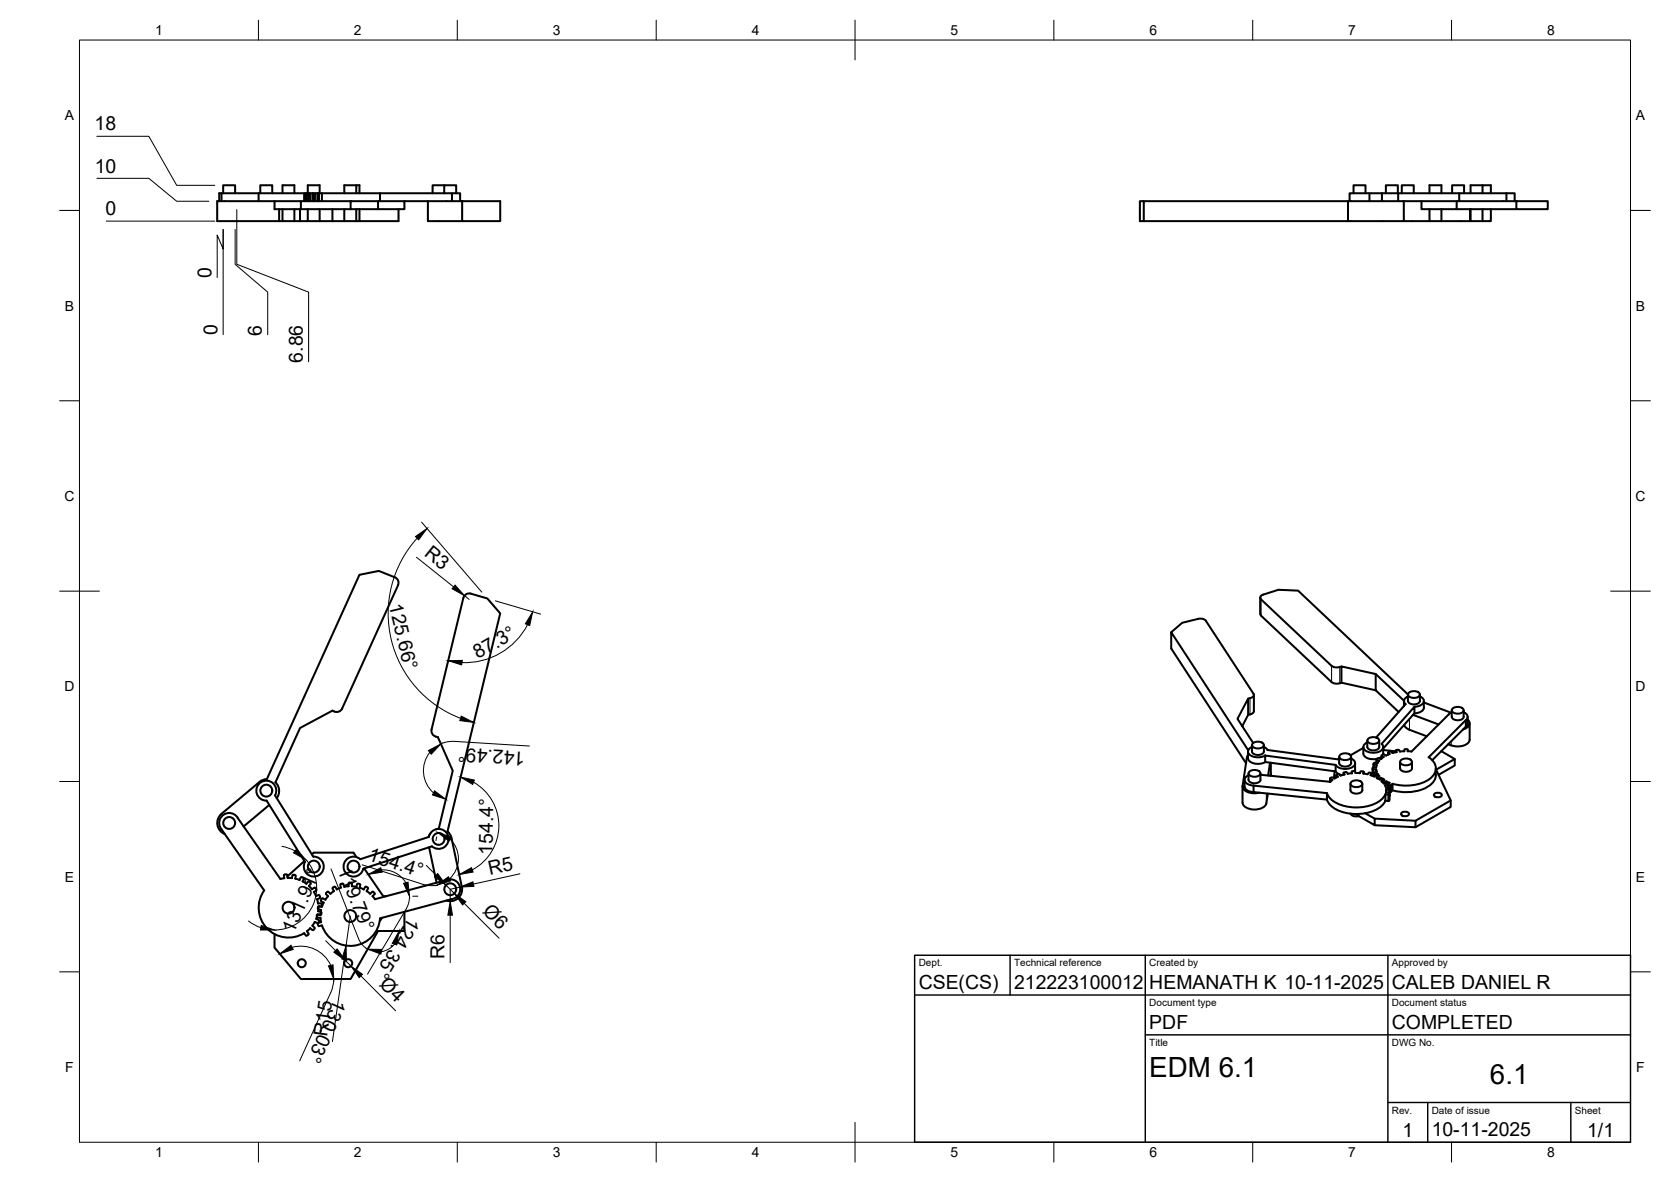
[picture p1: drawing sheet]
<svg xmlns="http://www.w3.org/2000/svg" width="420mm" height="297mm" viewBox="0 0 420 297" stroke-linecap="round" stroke-linejoin="round" font-family="sans-serif">
<!-- layer: Visible -->
<g fill="none" stroke="#000" stroke-width=".51">
<path d="M55.7 48.6h-.6v2M56.1 48.6v-2h3v2M65 50.6h4M65 48.6h11.5M65 48.6h-9.3v2M65 50.6h-10.4v5h15.6M65 48.6v2M65.4 48.6v-2h3.1v2M70.2 55.6h.8M70.2 52.6v3M71 48.6v-2h3v2M71 52.6v3h3"/>
<path d="M74 52.6v3M74 55.6h3.4M75.4 52.6v3M75.6 50.6h-6.6v2h6.6v-2h12.6M75.6 52.6h12.6M76.9 48.6h-.4v2M77.2 48.6h-.3v2M77.4 48.6v-2h3v2M77.4 52.6v3h3M77.6 48.6h-.4v2M77.6 48.6v2M78 48.6h-.4v2"/>
<path d="M78.6 48.6h-.6v2M78.8 48.6h-.2v2M79.8 48.6h-.7v2v-2h-.3v2M79.9 48.6l-.1 2M79.9 50.6v-2h.1v2M80 48.6h.2v2M80.2 48.6h.7v2M80.4 52.6v3M80.4 55.6h3.2M80.9 48.6h14.6v2M83.6 55.6h3M83.6 52.6v3"/>
<path d="M86.6 52.6v3h3M88.2 50.6h6.9v2h-6.9zM89.6 46.6h-3v2M89.6 48.6v-2h.8v2M89.6 52.6v3M90.4 52.6v3h-.8M95.1 50.6h6.6v2h-6.6M95.5 48.6h18.1M100.2 52.6v3h-9.8M101.7 50.6h14.5M107.6 50.6v5h8.6M111.7 48.6v-2h3v2"/>
<path d="M111.7 46.6h-2.9v2M113.6 50.6v-2h2.1v2M116.2 50.6h9.6v5h-9.6M116.2 50.6v5M287.6 50.6h-1v5h1v-5h51.3M338.9 55.6h14.1M340.3 48.6v-2h3v2M344.3 48.6v2M347.5 48.6h-8.2v2M347.5 48.6h4.1M347.5 48.6v2M348.5 48.6v-2h3v2"/>
<path d="M352.5 48.6v-2h3v2M353 50.6v5h6.4M357.4 50.6v2h8.9v-2M359.4 48.6v-2h3v2M359.4 52.6v3h3M362.4 52.6v3M365.1 48.6v-2h3v2M366.3 52.6h15M366.9 50.6h14.4M366.9 48.6h-15.3v2M369.6 52.6v3h-7.2M369.8 52.6v3h3"/>
<path d="M372.8 46.6h-3v2M372.8 48.6v-2h2.1v2M372.8 52.6v3M374.9 52.6v3h-2.1M378.8 48.6h-11.9v2h-28v5h-51.3M378.8 48.6h2.1v2M378.8 48.6v2M381.3 50.6h7.9v2h-7.9zM116.5 150.3l-8 33a1.63 1.63 0 0 0 1.6 2l3.7 8.4-3.5 14.6-.7 .1M116.5 150.3a1.49 1.49 0 0 1 1.8-1.1l4.2 1.2 3.3 3.7-13.3 54.8 .6 .6 .4 1.1 2.6 12.2M294.5 158.9l2.7-2.4 4.4-1h.8l.6 .3 12.2 18.6M316.9 150.2v4.1l.2 .4"/>
<path d="M317.1 150.6l17.7 16.7 .7 .4 1.4-.1M317.1 154.7l17.7 16.7 .7 .4 1.4-.1M317.1 150.6a.59 .59 0 0 1 .1-1l4.2-1.4 5 .2 27.6 26.1M86 178.1l14.1-31a1.47 1.47 0 0 0-.8-2l-4.1-1.6-4.8 .9-23.3 51.4-1.2 .3-.6 .4-9.6 8a3 3 0 0 0 .8 5.1M86 178.1a1.61 1.61 0 0 1-2.4 .5l-8.2 4.4-6.1 13.6M315.2 174.3a.79 .79 0 0 1-.9 1.1l-.5 .2M315.3 174.7v4a1.3 1.3 0 0 1-1.5 .9M337.3 167.5l8.6 1.9v4.1l-8.6-1.9zM337.3 167.5l-.4 .1M337.3 171.6l-.4 .1M345.9 169.4l7.1 6.7M345.9 173.5l5.8 5.4"/>
<path d="M353 176.2v1.2M354 174.5v1.7a1.73 1.73 0 0 0 3 0v-1.7M354 175a1.12 1.12 0 0 0-.9 .8 1.12 1.12 0 0 0 .3 1.2l-7.4 8.3M354.2 174.2a1.95 1.95 0 0 1 2.8 .2 1.29 1.29 0 0 1-1.7 1 .9 .9 0 0 1-1-.3 .9 .9 0 0 1-.1-.9zM355.3 179.6l6.4 2.5M357 175a1.21 1.21 0 0 1 1 1.3 1.21 1.21 0 0 1-1.2 1.1l-1.1 .2M358 176.2v1.6M358 176.5l6.8 2.6M358 177.8a2.14 2.14 0 0 1-2.3 1.5M365 178.5v1.6a1.73 1.73 0 0 0 3 0v-1.6M365 179l-.5 .3-9.6 9.6M365.2 178.1a1.95 1.95 0 0 1 2.8 .3 1.29 1.29 0 0 1-1.7 .9 .9 .9 0 0 1-1-.2 .9 .9 0 0 1-.1-1z"/>
<path d="M368 179a1.11 1.11 0 0 1 1 .8 1.11 1.11 0 0 1-.4 1.2M69.2 196.6a2.99 2.99 0 0 1 .4 4M312.4 182.5l1.4-2.9v-4l-2.7 5 4 6.1M312.4 197.6v4.1a2.57 2.57 0 0 0 2.9 1.7l1.3-.1a2.29 2.29 0 0 0 1.8-1.4M312.5 197.5a2.38 2.38 0 0 0 2.6 1.8l1.5-.1M312.9 196v1.6a2.09 2.09 0 0 0 2.3 1.5M313.5 190.3l-1.1 7.2M313.8 188.9v1.6a2.67 2.67 0 0 0 3.5 1.3l.8-.3M313.8 189.7l-.2 .6M313.9 188.6l-19.4-29.7v4.1l18.8 28.8M313.9 194.4v1.6a1.73 1.73 0 0 0 3 0v-1.6M313.9 194.8a1.2 1.2 0 0 0-1 1.3 1.2 1.2 0 0 0 1.2 1.1l1.1 .2"/>
<path d="M314.1 194a1.95 1.95 0 0 1 2.8 .2 1.29 1.29 0 0 1-1.7 1 .9 .9 0 0 1-1-.3 .9 .9 0 0 1-.1-.9zM314.8 187.2v1.7a1.73 1.73 0 0 0 3 0v-1.7M314.8 187.7a1.22 1.22 0 0 0-1 1.4 1.22 1.22 0 0 0 1.3 1l1.6 .2 1.4-.4M315 186.9a1.95 1.95 0 0 1 2.8 .2 1.29 1.29 0 0 1-1.7 1 .9 .9 0 0 1-1-.3 .9 .9 0 0 1-.1-.9zM315.2 197.4l18.5 1.9v1.6l-18.5-1.8zM316.9 194.7l17.6 1.8M317.8 187.7l.9 .7 17.7 2.4M318.1 189.9l17.7 2.3v1.7l-17.7-2.4zM318.8 199.4l-.4 2.5M319.3 191.7l-.4 3.2M319.5 191.7v3.3M333.6 199.3a6.1 6.1 0 0 0 5.1 3.4 10.5 10.5 0 0 0 8.9-2l.8-1.1"/>
<path d="M334.4 196.5v-.9l.1 .9M334.4 195.6l.6-.2 .6 .3M334.5 195.7l.5 .3-.5 .5M335.6 193.8l-.2 1.8M335.8 193.8l.5 .5 1.2 .5M336 195.4v-.6l.4 .4-.8 .4M336.7 190.2v1.6a1.73 1.73 0 0 0 3 0v-1.6M336.7 190.6l-.3 .2M336.9 189.8a1.95 1.95 0 0 1 2.8 .2 1.29 1.29 0 0 1-1.7 1 .9 .9 0 0 1-1-.2 .9 .9 0 0 1-.1-1zM337.8 194.2l.8-.2 .3 .5M338.1 194.6l-1 .3-.7-.4-.4 .3M338.1 194.6l-.3-.4v.5"/>
<path d="M339.6 197v1.6a1.73 1.73 0 0 0 2.9 0v-1.6M339.7 196.6a1.95 1.95 0 0 1 2.8 .2 1.29 1.29 0 0 1-1.7 1 .9 .9 0 0 1-.9-.2 .9 .9 0 0 1-.2-1zM339.7 190.6a1.18 1.18 0 0 1 1 1.2 1.18 1.18 0 0 1-1 1.2 3.4 3.4 0 0 1-3.9-.8M339.9 194.3v-.4l.1 .4-1.1 .1M339.9 193.9l.7-.1 .2 .5M340.7 191.8v1.6M340.7 193.4v.4M340.8 194.3h1.1M341.9 194.3l.2-.4h.7l.1 .5M342.8 194.4l1 .2M342.8 187.7v1.7a2.66 2.66 0 0 0 3.4 1.3M342.8 187.9l-3.2 1.9"/>
<path d="M342.9 194l-.1 .4M343.8 186.1v1.6M343.8 186.6a1.16 1.16 0 0 0-1 1.1 1.16 1.16 0 0 0 .9 1.1 3.3 3.3 0 0 0 4.1-.8l-.1-.7-.3-.4M343.8 187.7a1.73 1.73 0 0 0 3 0M343.8 194.6l.3-.4 .7 .1 .1 .6M344 185.7a1.95 1.95 0 0 1 2.8 .3 1.29 1.29 0 0 1-1.7 .9 .9 .9 0 0 1-1-.2 .9 .9 0 0 1-.1-1zM344.6 194.8h.2a1.31 1.31 0 0 0 1.5 0l.4 .3-.5 .4 .7 .4M344.9 194.4l-.3 .4M345.1 193.3l.1 .1M345.2 195h.1M345.3 192l.1 .9M345.3 194.2l.2 .9"/>
<path d="M345.4 192.1l.8 .1-.2 .7-.9 .1v1.9l.1 .1v-1.6h.8M345.5 194.5l.2 .1v.5M345.7 194.6l.7-.1v.4M346 193.4v.6M346 193.3l.2 .7-.9 .2v.9M346.1 190.8l.1 .9M346.2 191l.6 .2M346.4 191.8l-.9-.1-.2 1.2M346.4 194.5l.4 .5M346.8 186.1v1.6M346.8 195.1l-.7 .3 .5 .3 .6-.2v.3M346.8 191.2l-.4 .5"/>
<path d="M346.9 195.9l.7-.2 .5 .2-.7 .4 .5 .6 1-.1 .1 .3v.9M347.2 190.8l-.8-.2-.3 .2v.9M347.3 195.5l.6 .5-.5 .4 .6 .2v.3M347.4 187l8.2-9.4v1.6l-7.8 8.9M347.4 189.9l.5 .3-.6 .5M347.4 190.2l-.7 .4M347.8 187.7v1.9M347.8 188.5l3.2 .3M348 196.6l.5-.3v.5M348.2 197.3l.3 .7M348.5 198h.9v2M348.5 196.3l.9 .4"/>
<path d="M348.6 198.6v.5M349 197.2l-.8 .2M349 197.1l.1 .9M349 189.1l.4 .4M349.1 197.2l.4 .2M349.3 199.6l-.2 .1v1.6l-.8-.1v-1.6l.8 .1M349.3 198.4h-.8v.7l.9 .2-.1 1.9M349.4 199.3l-.1 1.9-.2 .1M349.4 196.7l-.4 .4v.9M349.4 189.5l-.9 .4-.5-.3-.6 .2v.8M349.5 198.3l-.2 .1v.8M349.8 197.4h-.3v1.6"/>
<path d="M349.8 199l.3-.4v-1.6l-.3 .4v1.6h-.3M350.1 189.3l-.3-.4-.7 .1-.1 .7M351 188.6l.2 .4M351.2 189l-1 .2M352 188.9l-.2-.4h-.7l-.1 .5M352 191.5v1.6a1.73 1.73 0 0 0 3 0v-1.6M352.2 191.1a1.95 1.95 0 0 1 2.8 .2 1.29 1.29 0 0 1-1.7 1 .9 .9 0 0 1-1-.2 .9 .9 0 0 1-.1-1zM353.1 182.2l.6 .8 .7 .4M353.1 188.8v-.4l.2-.1 .6 .1v.4M353.1 188.8l-1.1 .1M354 188.8h.9M354.4 183.4l4.4 1.6"/>
<path d="M359.2 190.3l9.4-9.3v1.6l-8.5 8.5M359.2 190.3a3.1 3.1 0 0 1 1.8 2.7 3.1 3.1 0 0 1-1.6 2.8 11.5 11.5 0 0 1-9.2 1.2M360.6 199.6l.9-.4a.73 .73 0 0 1 1 .8l-1 .4a.73 .73 0 0 1-.9-.8zM361 193.1v1.7M361 194.8a4.5 4.5 0 0 1-3.5 3.6 12.4 12.4 0 0 1-7.3 .2M362.4 188.8l3.4 1.9v1.7l-4.1 2.3M365.8 190.7l-4.7 2.7 3.7 7.8v1.6l-8.9 5.1M369 180.2v1.6M369 180.8a1.35 1.35 0 0 1 .4 1.4 1.35 1.35 0 0 1-1.1 1l-.4 .1M369 181.8l-.4 .8M369.5 181.8v4.1a2.92 2.92 0 0 1-3.6 1.6l-1.8-.5M67 201.2l9.7 15.4a2.51 2.51 0 0 0 1.4 3.6 2.51 2.51 0 0 0 3.3-2.1 2.51 2.51 0 0 0-2.6-2.8"/>
<path d="M67 201.2a2.51 2.51 0 0 1-2.5-2.9 2.51 2.51 0 0 1 3.2-2 2.51 2.51 0 0 1 1.5 3.6l9.6 15.4M67.7 202.3l-6.4 5.4M76.5 216.4l-4.2 3.8M78.4 214.7l.5-.4h10l.7 1.1M91.6 218.2l4.8 7h.7M107.8 210.3a2.51 2.51 0 0 1 3.4-1.8 2.51 2.51 0 0 1 1.2 3.6 2.51 2.51 0 0 1-3.8 .6M107.8 210.3l-17.2 5.6a2.51 2.51 0 0 0-3.8 .6 2.51 2.51 0 0 0 1.1 3.6 2.51 2.51 0 0 0 3.4-1.8l17.3-5.6M107.9 212.9l1.9 8.9M108.2 209.4l-.4 .9M333.6 200.9a6.1 6.1 0 0 0 5.1 3.5 10.5 10.5 0 0 0 8.9-2.1l.8-1.1M339.6 204.5a1.81 1.81 0 0 0 2.1 .6M340.8 204.6l4.9 2.8v-1.7l10.2 .6"/>
<path d="M343.3 204.4l2.4 1.3M352.4 204.3l.9-.3a.73 .73 0 0 1 .9 .8l-.9 .3a.73 .73 0 0 1-.9-.8zM364.8 201.2l-8.9 5.1v1.6l-10.2-.5M66.4 223.7a7.5 7.5 0 0 0 .7 9.5 7.5 7.5 0 0 0 9.4 1.3M76.1 221.5l.3-.7-.1-.2-.7-.1-.3 .6-1-.3 .1-.7-.7-.3-.2 .1-.1 .8-1.1-.1-.1-.7-.7-.1-.1 .1 .1 .8-1 .2-10.7-15.3a2.5 2.5 0 0 0-3.6-.8 2.5 2.5 0 0 0-.5 3.6l10.7 15.4M76.1 221.5l.9 .6M77 222.1l.5-.6 .6 .3 .1 .3-.5 .6M77.7 222.6l.7 .9 .7-.5 .2 .1 .2 .6-.6 .5M78.5 232.6l.6 .5v.2l-.3 .4-.2 .1-.6-.5-.8 .7 .4 .6-.4 .6-.3-.1-.4-.6M78.9 224.2l.5 .9M79.2 231.7l-.6 .9M79.4 225.2l.7-.3 .2 .1 .1 .7-.7 .3"/>
<path d="M79.7 225.9l.3 1.1h.7l.2 .1-.1 .7-.8 .1M79.9 229.8l-.4 1.1 .7 .3 .1 .3-.5 .5-.7-.3M80 229l.7 .1 .1 .7-.2 .2-.8-.1M80 227.9v1.1M80.6 229.8h-.8l-.1 .7 .1 .1h.8l.1 1.1M84 223.9l-.9 .7-.6-.5h-.2l-.4 .6 .6 .5-.7 .9-.7-.4-.4 .5v.2l.7 .4-.4 1.1-.8-.2-.3 .6 .1 .2 .7 .2-.1 1.1M84.7 223.5l-.4-.7h-.2l-.5 .5 .4 .7M87.7 222.7v-.7l.6-.2 .2 .2v.7l1.1 .2M87.7 222.7l-1.1 .2-.3-.8-.6 .1-.2 .1 .2 .8-1 .4M89.6 222.9l.2-.8 .2-.1 .6 .3-.2 .8M90.4 223.1l1.1 .4 .3-.7h.3l.5 .5-.4 .7M92.2 223.9l.9 .7 .5-.5h.3l.3 .6-.5 .5 .6 .8"/>
<path d="M94.3 226l18.1-4.9a2.51 2.51 0 0 1 3.2 1.7 2.51 2.51 0 0 1-2 3.1l-18 4.9a7.5 7.5 0 0 1-6.6 6.9 7.5 7.5 0 0 1-8.1-5.1l-.7 .2-.3-.7 .1-.1 .7-.3M96 230.7l-.5 .7M101.7 229.2v4.8h-6.6l-6.9 12h-12.6l-6.6-7.9v-3.3M116.1 222.9a3 3 0 0 1-3.9 3.4"/>
<circle cx="67" cy="198.7" r="1.49"/>
<circle cx="57.6" cy="206.8" r="1.49"/>
<circle cx="78.9" cy="217.8" r="1.49"/>
<circle cx="88.9" cy="217.8" r="1.49"/>
<circle cx="110.3" cy="210.8" r="1.49"/>
<circle cx="72.5" cy="228.1" r="1.49"/>
<circle cx="88.1" cy="230.2" r="1.49"/>
<circle cx="113.2" cy="223.5" r="1.49"/>
<circle cx="75.9" cy="242.1" r="1.01"/>
<circle cx="87.6" cy="242.1" r="1.01"/>
</g>
<!-- layer: Visible Narrow -->
<path d="M317.1 150.6v4.1M314.3 175.5v4M334.8 167.3v4.1M336.9 167.6v4.1M318.4 199.4v2.5M319.5 191.7v3M354.4 180.7v2.7M364.9 186.3v1" fill="none" stroke="#000" stroke-width=".25"/>
<!-- layer: BORDER -->
<g fill="none" stroke="#000" stroke-width=".25">
<path d="M20 10.1h390v276.9h-390zM65 5.1v5M115 5.1v5M165 5.1v5M215 5.1v10M265 5.1v5M315 5.1v5M365 5.1v5M15 52.9h5M410 52.9h5M15 100.7h5M410 100.7h5"/>
<path d="M15 148.6h10M405 148.6h10M15 196.4h5M410 196.4h5M15 244.2h5M410 244.2h5M65 287v5M115 287v5M165 287v5M215 282.1v9.9M265 287v5M315 287v5"/>
<path d="M365 287v5"/>
</g>
<!-- layer: TITLEBLOCK -->
<path d="M230 240.1h180v46.9h-180zM230 250h180M254 240.1v9.9M288 240.1v46.9M349 240.1v46.9M288 260.1h122M349 277.1h61M359 277.1v9.9M395 277.1v9.9" fill="none" stroke="#000" stroke-width=".36"/>
<!-- layer: FD_Dimensions -->
<g fill="none" stroke="#000" stroke-width=".25">
<path d="M24.3 34.3h13.1l7 12.3h9.6M24.4 44.8h13l7 5.8h8.1M26.7 55.6h27.3M59.1 57.7v8.7l8.2 7v10.7M59.5 52.7v13.7l18.1 7v17.5M54.6 69.8v-10.7l1.5 3.5v-4.9v26.4M104.9 135.2a28.2 28.2 0 0 0 10.9 45.3M106 131.2l15.2 17.6M104.7 140l9.4 7.5M116.8 149.7l1.2 .9M124.5 151l11.5 3.3M132.7 157a17.8 17.8 0 0 1-16.5 9.5"/>
<path d="M108.1 189.1a7.4 7.4 0 0 0 .9 10.1M110.9 186.9l1.6-.5 1.8-.1 18.8 1.2M119.1 196.6a12.6 12.6 0 0 1-.3 22M70.9 212.7l1.7 .4 1.6 .8M76.9 216a10.6 10.6 0 0 1 1.8 11.4 10.6 10.6 0 0 1-9.7 6.3M83.2 218.4l7 17.5 .9 1.5 1.3 1.1M91.1 217.3l15.9 5.1 1.7 .2 1.2-.2M95.9 218.6a6.6 6.6 0 0 1 6.2 3.2M107.2 217.5l2.4 2.4M109.8 210.3l-.2 1M113.2 210.9a6.8 6.8 0 0 1-.2 9.9M130.7 219.6l-11.7 2.6"/>
<path d="M62.5 231.5l1.5 .9 1.6 .7M73.5 238.1a8.2 8.2 0 0 1 9.7 4.5M81.9 236.4l2.5 2.5M88.1 230.2l-1.1 7.4M99.2 237.3l-1.7 1.4-1.6 .5M103 225.2l-.3 1.8-.6 1.6-9.7 16.2M103.8 225.2h1.3M112.1 222.4l2.2 2.1M113.2 230v11.9M115.6 222.9l-2.4 .6v3M116.7 227l8.8 8.8M83.9 246l-.2 1.8-.5 1.6-7.8 17.2"/>
<path d="M86.5 241.1l-2.9 20.7M86.8 241.4l1.4 1.4M90.7 245.2l8.8 8.8"/>
</g>
<g fill="#000" stroke="#000" stroke-width=".25">
<path d="M104.5 134.8l2.9-2-2.1 2.9zM114.4 147.1l2.4 2.6-3.1-1.7zM133.9 153.7l-.7 3.5-1.1-.4zM116 180l3.1 1.6-3.5-.5zM112.7 166h3.5l-.1 1.1zM107.7 188.6l3.1-1.6-2.4 2.5zM109.3 198.7l2.8 2.2-3.4-1.1zM115.8 195.3l3.5 .7-.4 1.1zM74.5 213.4l2.4 2.7-3.1-1.8zM92.6 219.7l3.1-1.6 .4 1.1zM109.2 220.4l.9-.9 2 2.9zM110.1 209.2l3.3 1.2-.5 1z"/>
<path d="M115.5 219.8l3.1-1.8 .4 1.1zM65.7 232.6l3.3 1.1h-3.5zM70.4 239.7l2.8-2.1 .5 1zM83.9 239.3l.9-.8 2 2.9zM92.4 238.5l3.6 .1-.2 1.2zM100.4 234l-.7 3.5-1.1-.4zM101.5 222l1.1-.3 .4 3.5zM113.2 226.5l.6 3.5h-1.2zM109.9 222.4l2.9-2.1 .5 1.1zM114.3 224.5l2.8 2.1-.8 .8zM115.6 222.9l3.3-1.3 .3 1.1zM82.6 242.7l1.1-.2 .2 3.5z"/>
<path d="M87 237.6l.1 3.6-1.1-.2zM88.2 242.8l2.9 2-.8 .9z"/>
</g>
<g font-size="7">
<text x="289" y="270.6">EDM 6.1</text>
<text x="374.6" y="272.3">6.1</text>
</g>
<g font-size="4.9">
<text x="23.8" y="32.8">18</text>
<text x="23.8" y="43.4">10</text>
<text x="26.5" y="54.1">0</text>
<text x="53.1" y="69.9" transform="rotate(-90 53.1 69.9)">0</text>
<text x="54.7" y="84.3" transform="rotate(-90 54.7 84.3)">0</text>
<text x="65.8" y="84.3" transform="rotate(-90 65.8 84.3)">6</text>
<text x="76.1" y="91.1" transform="rotate(-90 76.1 91.1)">6.86</text>
<text x="106.4" y="139.5" transform="rotate(39 106.4 139.5)">R3</text>
<text x="97.8" y="152.1" transform="rotate(76 97.8 152.1)">125.66°</text>
<text x="120.1" y="165.7" transform="rotate(-30 120.1 165.7)">87.3°</text>
<text x="132.1" y="188.9" transform="rotate(-176 132.1 188.9)">142.49°</text>
<text x="123.9" y="214.8" transform="rotate(-89 123.9 214.8)">154.4°</text>
<text x="84.9" y="218.6" transform="rotate(68 84.9 218.6)">119.79°</text>
<text x="92.3" y="216.2" transform="rotate(18 92.3 216.2)">154.4°</text>
<text x="123.1" y="219.8" transform="rotate(-13 123.1 219.8)">R5</text>
<text x="102.8" y="230.1" transform="rotate(121 102.8 230.1)">124.35°</text>
<text x="121.1" y="229.2" transform="rotate(45 121.1 229.2)">Ø6</text>
<text x="73.9" y="234.7" transform="rotate(-66 73.9 234.7)">131.91°</text>
<text x="111.7" y="240.9" transform="rotate(-90 111.7 240.9)">R6</text>
<text x="84.1" y="250.8" transform="rotate(114 84.1 250.8)">130.03°</text>
<text x="95.1" y="247.5" transform="rotate(45 95.1 247.5)">Ø4</text>
<text x="231" y="248.5">CSE(CS)</text>
<text x="255" y="248.5">212223100012</text>
<text x="289" y="248.5">HEMANATH K 10-11-2025</text>
<text x="350" y="248.5">CALEB DANIEL R</text>
<text x="82.3" y="260.5" transform="rotate(-82 82.3 260.5)">R15</text>
<text x="289" y="258.6">PDF</text>
<text x="350" y="258.6">COMPLETED</text>
<text x="352.6" y="285.7">1</text>
<text x="360" y="285.5">10-11-2025</text>
<text x="399.1" y="285.7">1/1</text>
</g>
<g font-size="3.5">
<text x="39" y="8.8">1</text>
<text x="89" y="8.8">2</text>
<text x="139" y="8.8">3</text>
<text x="189" y="8.8">4</text>
<text x="239" y="8.8">5</text>
<text x="289" y="8.8">6</text>
<text x="339" y="8.8">7</text>
<text x="389" y="8.8">8</text>
<text x="16.3" y="30.2">A</text>
<text x="411.3" y="30.2">A</text>
<text x="16.3" y="78">B</text>
<text x="411.3" y="78">B</text>
<text x="16.2" y="125.9">C</text>
<text x="411.2" y="125.9">C</text>
<text x="16.2" y="173.7">D</text>
<text x="411.2" y="173.7">D</text>
<text x="16.3" y="221.6">E</text>
<text x="411.3" y="221.6">E</text>
<text x="16.4" y="269.4">F</text>
<text x="411.4" y="269.4">F</text>
<text x="39" y="290.8">1</text>
<text x="89" y="290.8">2</text>
<text x="139" y="290.8">3</text>
<text x="189" y="290.8">4</text>
<text x="239" y="290.8">5</text>
<text x="289" y="290.8">6</text>
<text x="339" y="290.8">7</text>
<text x="389" y="290.8">8</text>
</g>
<g font-size="2.5">
<text x="231" y="242.9">Dept.</text>
<text x="255" y="242.9">Technical reference</text>
<text x="289" y="242.9">Created by</text>
<text x="350" y="242.9">Approved by</text>
<text x="289" y="252.8">Document type</text>
<text x="350" y="252.8">Document status</text>
<text x="289" y="262.9">Title</text>
<text x="350" y="262.9">DWG No.</text>
<text x="350" y="279.9">Rev.</text>
<text x="360" y="279.9">Date of issue</text>
<text x="396" y="279.9">Sheet</text>
</g>
</svg>
